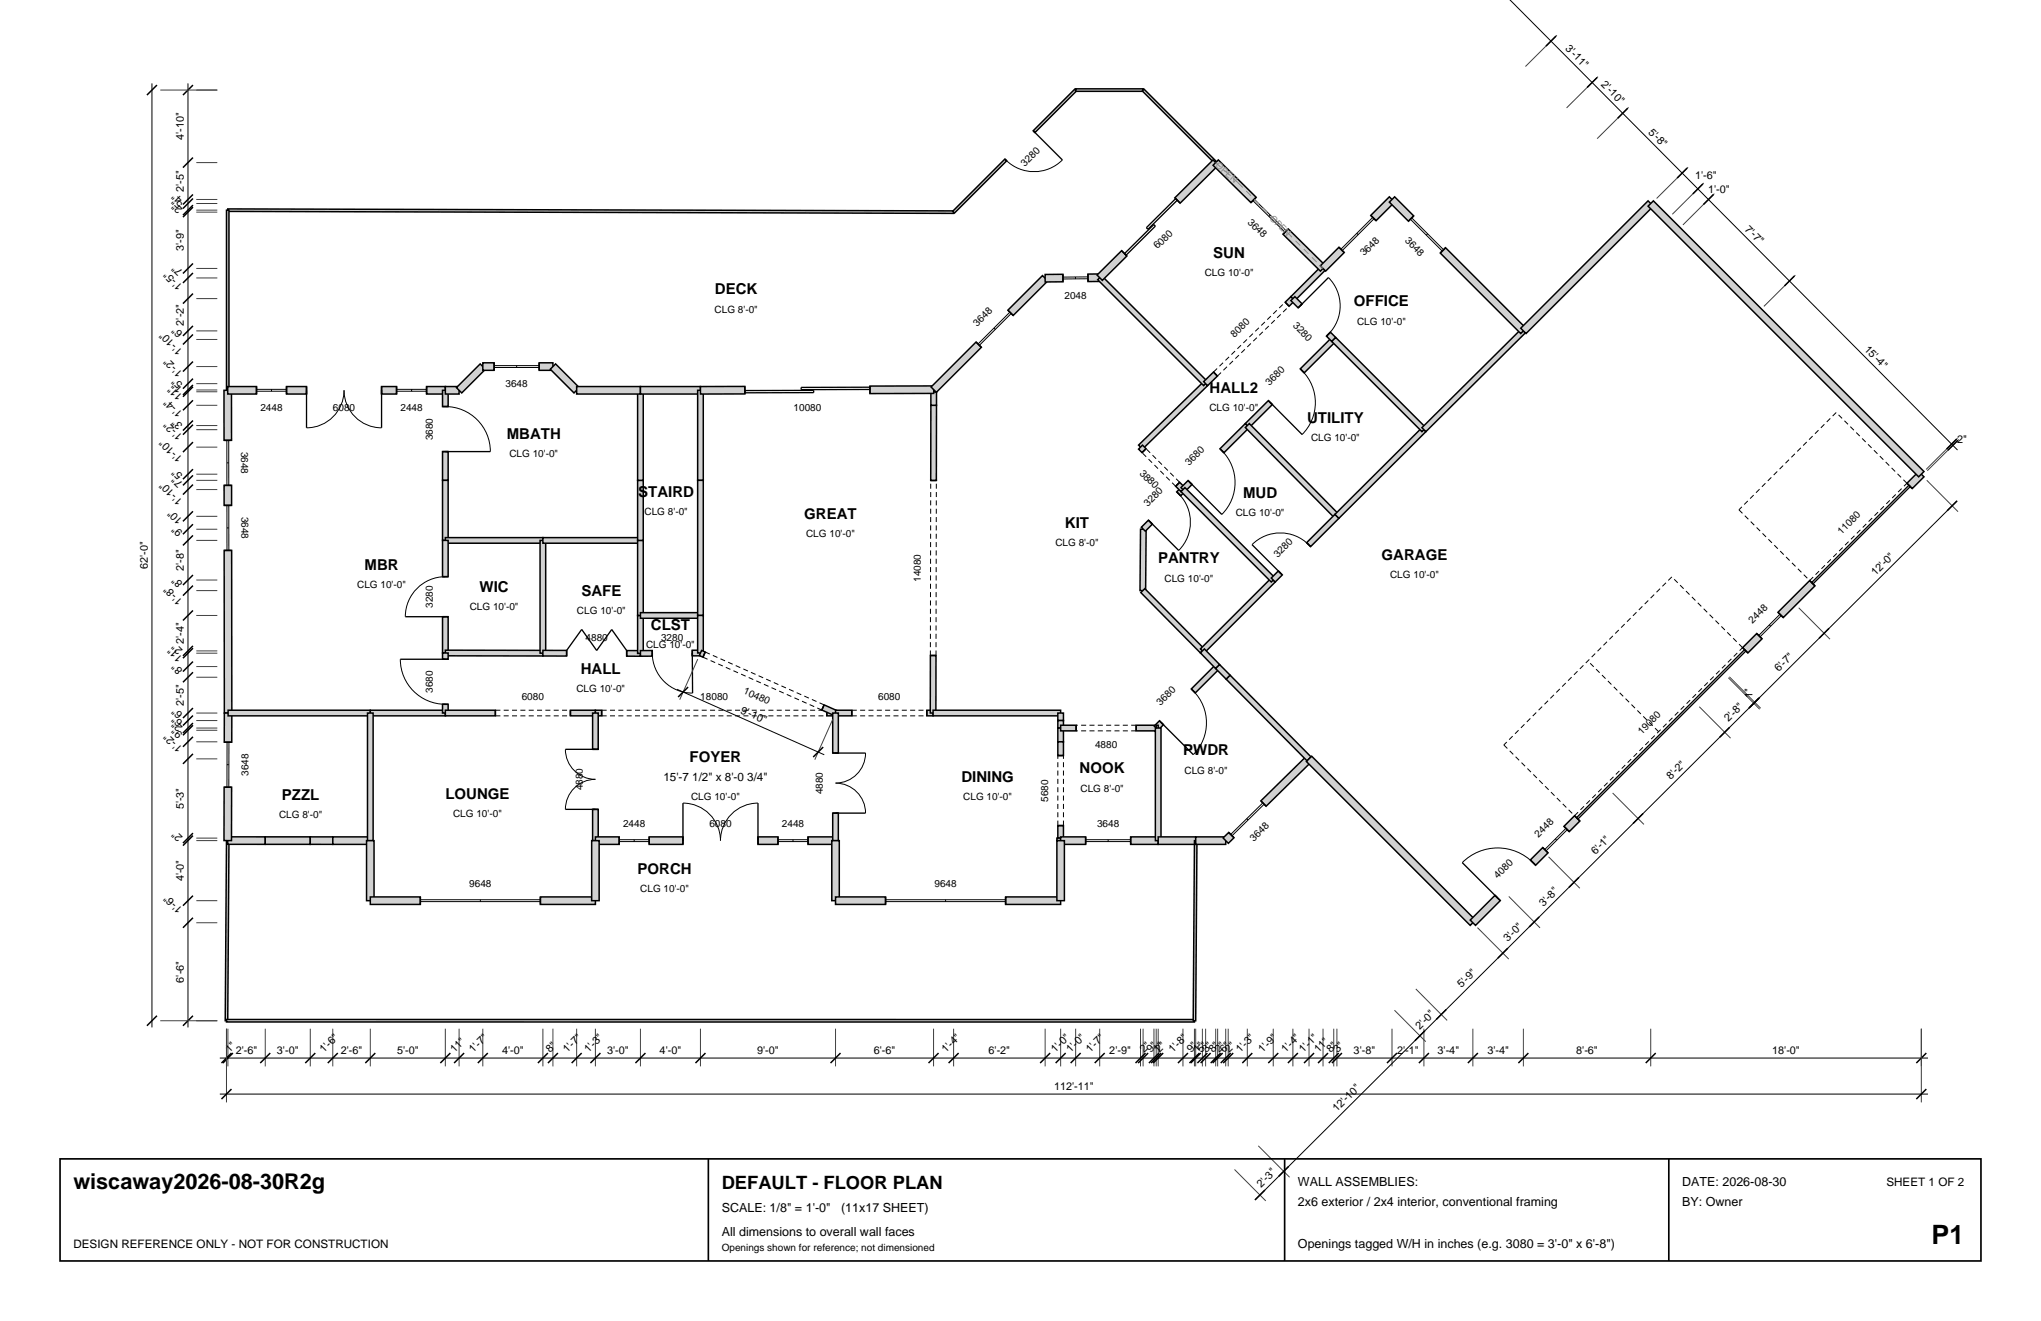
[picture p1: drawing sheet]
<svg xmlns="http://www.w3.org/2000/svg" width="432mm" height="279mm" viewBox="0 0 432 279" stroke-linecap="round" stroke-linejoin="round" font-family="sans-serif">
<g fill="#d1d1d1" stroke="#000" stroke-width=".32">
<path d="M47.9 177.8h.5l-.2 38.1h-.5z" fill-rule="evenodd"/>
<path d="M47.9 215.6h204.8v.6h-204.8z" fill-rule="evenodd"/>
<path d="M48.2 44.2l153.5 .4v.5l-153.5-.4z" fill-rule="evenodd"/>
<path d="M47.9 44.4h.5v38.1h-.5z" fill-rule="evenodd"/>
<path d="M47.4 82.6l1.6-.1v10.6h-1.6z" fill-rule="evenodd"/>
<path d="M47.4 102.7h1.6v4.2h-1.6z" fill-rule="evenodd"/>
<path d="M47.4 116.4h1.6v34.4h-1.5z" fill-rule="evenodd"/>
</g>
<path d="M49 93.1h-1.6M49 102.7h-1.6M49 106.9h-1.6M49 116.4h-1.6" fill="none" stroke="#000" stroke-width=".32"/>
<path d="M48 93.1v9.6M48.4 93.1v9.6M48.4 97.9h-.4M48 106.9v9.5M48.4 106.9v9.5M48.4 111.7h-.4" fill="none" stroke="#000" stroke-width=".21"/>
<g fill="#d1d1d1" stroke="#000" stroke-width=".32">
<path d="M48.2 177h7.9v1.6h-7.9z" fill-rule="evenodd"/>
<path d="M47.5 150.8h1.5v6.2h-1.6z" fill-rule="evenodd"/>
<path d="M47.4 166.5h1.6v11.3h-1.6z" fill-rule="evenodd"/>
</g>
<path d="M47.4 157h1.6M47.4 166.5h1.6" fill="none" stroke="#000" stroke-width=".32"/>
<path d="M48 157v9.5M48.4 157v9.5M48 161.7h.4" fill="none" stroke="#000" stroke-width=".21"/>
<g fill="#d1d1d1" stroke="#000" stroke-width=".32">
<path d="M48.3 150.2h30v1.2h-30z" fill-rule="evenodd"/>
<path d="M56.1 177h9.5v1.6h-9.5z" fill-rule="evenodd"/>
<path d="M65.6 177h4.8v1.6h-4.8z" fill-rule="evenodd"/>
<path d="M70.4 177h7.9v1.6h-7.9z" fill-rule="evenodd"/>
<path d="M78.3 150.2h15.9v1.2h-15.9z" fill-rule="evenodd"/>
<path d="M77.7 150.8h1.2v27h-1.2z" fill-rule="evenodd"/>
<path d="M77.5 177.8h1.6v12.7h-1.6z" fill-rule="evenodd"/>
<path d="M78.3 189.7h10.6v1.6h-10.6z" fill-rule="evenodd"/>
<path d="M114.3 189.7h11.7v1.6h-11.7z" fill-rule="evenodd"/>
</g>
<path d="M88.9 189.7v1.6M114.3 189.7v1.6" fill="none" stroke="#000" stroke-width=".32"/>
<path d="M88.9 190.3h25.4M88.9 190.7h25.4M101.6 190.3v.4" fill="none" stroke="#000" stroke-width=".21"/>
<g fill="#d1d1d1" stroke="#000" stroke-width=".32">
<path d="M90.2 81.8h4v1.5h-4z" fill-rule="evenodd"/>
<path d="M80.7 81.8h3.2v1.5h-3.2z" fill-rule="evenodd"/>
<path d="M60.6 81.8h4.2v1.5h-4.2z" fill-rule="evenodd"/>
<path d="M48.2 81.8h6.1v1.5h-6.1z" fill-rule="evenodd"/>
</g>
<path d="M54.3 81.8v1.5M60.6 81.8v1.5M64.8 81.8v1.5M80.7 81.8v1.5M83.9 81.8v1.5M90.2 81.8v1.5" fill="none" stroke="#000" stroke-width=".32"/>
<path d="M54.3 82.7h6.3M54.3 82.4h6.3M57.4 82.4v.3M64.8 90.5a7.9 7.9 0 0 0 8-8 7.9 7.9 0 0 0 7.9 8M83.9 82.7h6.3M83.9 82.4h6.3M87.1 82.4v.3" fill="none" stroke="#000" stroke-width=".21"/>
<path d="M64.8 82.5v8M80.7 82.5v8" fill="none" stroke="#000" stroke-width=".28"/>
<g fill="#d1d1d1" stroke="#000" stroke-width=".32">
<path d="M93.6 95.5h1.2v6.1h-1.2z" fill-rule="evenodd"/>
<path d="M93.6 82.5h1.2v3.5h-1.2z" fill-rule="evenodd"/>
</g>
<path d="M93.6 95.5h1.2M93.6 86h1.2" fill="none" stroke="#000" stroke-width=".32"/>
<path d="M94.2 95.5h9.5" fill="none" stroke="#000" stroke-width=".28"/>
<path d="M94.2 86a9.5 9.5 0 0 1 9.5 9.5" fill="none" stroke="#000" stroke-width=".21"/>
<g fill="#d1d1d1" stroke="#000" stroke-width=".32">
<path d="M93.6 101.6h1.2v12.7h-1.2z" fill-rule="evenodd"/>
<path d="M94.2 113.7h20.7v1.2h-20.7z" fill-rule="evenodd"/>
<path d="M93.6 130.4h1.2v7.7h-1.2z" fill-rule="evenodd"/>
<path d="M93.6 114.3h1.2v7.7h-1.2z" fill-rule="evenodd"/>
</g>
<path d="M93.6 130.4h1.2M93.6 122h1.2" fill="none" stroke="#000" stroke-width=".32"/>
<path d="M85.8 130.4h8.4" fill="none" stroke="#000" stroke-width=".28"/>
<path d="M94.2 122a8.5 8.5 0 0 0-8.4 8.4" fill="none" stroke="#000" stroke-width=".21"/>
<g fill="#d1d1d1" stroke="#000" stroke-width=".32">
<path d="M94.2 137.5l20.7 .1v1.1h-20.7z" fill-rule="evenodd"/>
<path d="M93.6 149h1.2v1.8h-1.2z" fill-rule="evenodd"/>
<path d="M93.6 138.1h1.2v1.3h-1.2z" fill-rule="evenodd"/>
</g>
<path d="M93.6 139.4h1.2M93.6 149h1.2" fill="none" stroke="#000" stroke-width=".32"/>
<path d="M84.7 139.4h9.5" fill="none" stroke="#000" stroke-width=".28"/>
<path d="M84.7 139.4a9.5 9.5 0 0 0 9.5 9.6" fill="none" stroke="#000" stroke-width=".21"/>
<g fill="#d1d1d1" stroke="#000" stroke-width=".32">
<path d="M94.2 150.2h10.6v1.2h-10.6z" fill-rule="evenodd"/>
<path d="M120.7 150.2h5.3v1.2h-5.3z" fill-rule="evenodd"/>
</g>
<path d="M104.8 150.2v1.2M120.7 150.2v1.2" fill="none" stroke="#000" stroke-width=".32"/>
<path d="M104.8 150.2h15.9M104.8 151.4h15.9" fill="none" stroke="#000" stroke-width=".21" stroke-dasharray="1.1 .7" stroke-linecap="butt"/>
<g fill="#d1d1d1" stroke="#000" stroke-width=".32">
<path d="M94.2 81.8h2.9v1.5h-2.9z" fill-rule="evenodd"/>
<path d="M96.6 82l5-5 1.1 1.1-5 5z" fill-rule="evenodd"/>
<path d="M114.3 114.3h1.2v23.9h-1.2z" fill-rule="evenodd"/>
<path d="M114.9 113.7h20.6v1.2h-20.6z" fill-rule="evenodd"/>
<path d="M114.9 137.6h5v1.2l-5-.1z" fill-rule="evenodd"/>
<path d="M132.6 137.6h2.9v1.2h-2.9z" fill-rule="evenodd"/>
</g>
<path d="M119.9 137.6v1.2M132.6 137.6v1.2" fill="none" stroke="#000" stroke-width=".32"/>
<path d="M119.9 137.6l3.2-4.5 3.1 4.5 3.2-4.5 3.2 4.5" fill="none" stroke="#000" stroke-width=".28"/>
<g fill="#d1d1d1" stroke="#000" stroke-width=".32">
<path d="M114.1 76.7h2.9v1.6h-2.9z" fill-rule="evenodd"/>
<path d="M102.1 76.7h2.4v1.6h-2.4z" fill-rule="evenodd"/>
</g>
<path d="M104.5 76.7v1.6M114.1 76.7v1.6" fill="none" stroke="#000" stroke-width=".32"/>
<path d="M104.5 77.7h9.6M104.5 77.3h9.6M109.3 77.3v.4" fill="none" stroke="#000" stroke-width=".21"/>
<g fill="#d1d1d1" stroke="#000" stroke-width=".32">
<path d="M116.4 78.1l1.1-1.1 5.1 5-1.2 1.1z" fill-rule="evenodd"/>
<path d="M126 150.2h1.3v1.2h-1.3z" fill-rule="evenodd"/>
<path d="M174.9 150.2h1.9v1.2h-1.9z" fill-rule="evenodd"/>
</g>
<path d="M127.3 150.2v1.2M174.9 150.2v1.2" fill="none" stroke="#000" stroke-width=".32"/>
<path d="M127.3 150.2h47.6M127.3 151.4h47.6" fill="none" stroke="#000" stroke-width=".21" stroke-dasharray="1.1 .7" stroke-linecap="butt"/>
<g fill="#d1d1d1" stroke="#000" stroke-width=".32">
<path d="M125.4 171.2h1.2v6.6h-1.2z" fill-rule="evenodd"/>
<path d="M125.4 150.8h1.2v7.7h-1.2z" fill-rule="evenodd"/>
</g>
<path d="M125.4 158.5h1.2M125.4 171.2h1.2" fill="none" stroke="#000" stroke-width=".32"/>
<path d="M119.6 158.5h6.4M119.6 171.2h6.4" fill="none" stroke="#000" stroke-width=".28"/>
<path d="M119.6 158.5a6.4 6.4 0 0 0 6.4 6.3 6.4 6.4 0 0 0-6.4 6.4" fill="none" stroke="#000" stroke-width=".21"/>
<g fill="#d1d1d1" stroke="#000" stroke-width=".32">
<path d="M126 177h5v1.6h-5z" fill-rule="evenodd"/>
<path d="M137.3 177h7.2v1.6h-7.2z" fill-rule="evenodd"/>
<path d="M160.4 177h4.2v1.6h-4.2z" fill-rule="evenodd"/>
<path d="M170.9 177h5.9v1.6h-5.9z" fill-rule="evenodd"/>
</g>
<path d="M131 177v1.6M137.3 177v1.6M144.5 177v1.6M160.4 177v1.6M164.6 177v1.6M170.9 177v1.6" fill="none" stroke="#000" stroke-width=".32"/>
<path d="M131 177.6h6.3M131 178h6.3M134.2 177.6v.4M144.5 169.9a7.9 7.9 0 0 1 7.9 7.9 7.9 7.9 0 0 1 8-7.9M164.6 177.6h6.3M164.6 178h6.3M167.8 177.6v.4" fill="none" stroke="#000" stroke-width=".21"/>
<path d="M144.5 169.9v7.9M160.4 169.9v7.9" fill="none" stroke="#000" stroke-width=".28"/>
<g fill="#d1d1d1" stroke="#000" stroke-width=".32">
<path d="M125.2 177.8h1.6v12.7h-1.6z" fill-rule="evenodd"/>
<path d="M134.9 130.2h1.2v8h-1.2z" fill-rule="evenodd"/>
<path d="M135.5 137.6h2.5v1.2h-2.5z" fill-rule="evenodd"/>
<path d="M146.5 137.5h1.7v1.2h-1.7z" fill-rule="evenodd"/>
</g>
<path d="M138 137.6v1.2M146.5 137.5v1.2" fill="none" stroke="#000" stroke-width=".32"/>
<path d="M146.5 138.1v8.5" fill="none" stroke="#000" stroke-width=".28"/>
<path d="M138 138.2a8.5 8.5 0 0 0 8.5 8.4" fill="none" stroke="#000" stroke-width=".21"/>
<g fill="#d1d1d1" stroke="#000" stroke-width=".32">
<path d="M134.9 114.3h1.2v15.9h-1.2z" fill-rule="evenodd"/>
<path d="M135.5 129.6h12.7v1.2h-12.7z" fill-rule="evenodd"/>
<path d="M134.9 101.6h1.2v12.7h-1.2z" fill-rule="evenodd"/>
<path d="M134.9 82.5h1.2v19.1h-1.2z" fill-rule="evenodd"/>
<path d="M122 81.8h13.5v1.5h-13.5z" fill-rule="evenodd"/>
<path d="M135.5 81.8h12.7v1.5h-12.7z" fill-rule="evenodd"/>
<path d="M147.6 82.5h1.2v19.1h-1.2z" fill-rule="evenodd"/>
<path d="M147.6 101.6h1.2v28.6h-1.2z" fill-rule="evenodd"/>
<path d="M147.6 130.2h1.2v7.9h-1.2z" fill-rule="evenodd"/>
<path d="M174.3 149.1l2.7 1.2-.5 1.1-2.6-1.2z" fill-rule="evenodd"/>
<path d="M148.4 137.6l.8 .3-.5 1.1-.7-.3z" fill-rule="evenodd"/>
</g>
<path d="M149.2 137.9l-.5 1.1M174.3 149.1l-.4 1.1" fill="none" stroke="#000" stroke-width=".32"/>
<path d="M173.9 150.2l-25.2-11.2M174.3 149.1l-25.1-11.2" fill="none" stroke="#000" stroke-width=".21" stroke-dasharray="1.1 .7" stroke-linecap="butt"/>
<g fill="#d1d1d1" stroke="#000" stroke-width=".32">
<path d="M176.8 150.2h3.4v1.2h-3.4z" fill-rule="evenodd"/>
<path d="M196.1 150.2h1.3v1.2h-1.3z" fill-rule="evenodd"/>
</g>
<path d="M180.2 150.2v1.2M196.1 150.2v1.2" fill="none" stroke="#000" stroke-width=".32"/>
<path d="M180.2 150.2h15.9M180.2 151.4h15.9" fill="none" stroke="#000" stroke-width=".21" stroke-dasharray="1.1 .7" stroke-linecap="butt"/>
<g fill="#d1d1d1" stroke="#000" stroke-width=".32">
<path d="M176.2 172h1.2v5.8h-1.2z" fill-rule="evenodd"/>
<path d="M176.2 150.8h1.2v8.5h-1.2z" fill-rule="evenodd"/>
</g>
<path d="M176.2 159.3h1.2M176.2 172h1.2" fill="none" stroke="#000" stroke-width=".32"/>
<path d="M176.8 159.3h6.3M176.8 172h6.3" fill="none" stroke="#000" stroke-width=".28"/>
<path d="M183.1 159.3a6.4 6.4 0 0 1-6.3 6.3 6.4 6.4 0 0 1 6.3 6.4" fill="none" stroke="#000" stroke-width=".21"/>
<g fill="#d1d1d1" stroke="#000" stroke-width=".32">
<path d="M176 177.8h1.6v12.7h-1.6z" fill-rule="evenodd"/>
<path d="M176.8 189.7h10.6v1.6h-10.6z" fill-rule="evenodd"/>
<path d="M212.8 189.7h11.6v1.6h-11.6z" fill-rule="evenodd"/>
</g>
<path d="M187.4 189.7v1.6M212.8 189.7v1.6" fill="none" stroke="#000" stroke-width=".32"/>
<path d="M187.4 190.3h25.4M187.4 190.7h25.4M200.1 190.3v.4" fill="none" stroke="#000" stroke-width=".21"/>
<g fill="#d1d1d1" stroke="#000" stroke-width=".32">
<path d="M196.8 138.6h1.2v12.2h-1.2z" fill-rule="evenodd"/>
<path d="M196.9 101.6h1.2z" fill-rule="evenodd"/>
</g>
<path d="M196.9 101.6h1.2M196.8 138.6h1.2" fill="none" stroke="#000" stroke-width=".32"/>
<path d="M196.8 138.6l.1-37M198 138.6l.1-37" fill="none" stroke="#000" stroke-width=".21" stroke-dasharray="1.1 .7" stroke-linecap="butt"/>
<g fill="#d1d1d1" stroke="#000" stroke-width=".32">
<path d="M196.9 85.7h1.2v15.9h-1.2z" fill-rule="evenodd"/>
<path d="M196.9 82.9h1.2v2.8h-1.2z" fill-rule="evenodd"/>
<path d="M196.9 82.4h1.2v.5h-1.2z" fill-rule="evenodd"/>
<path d="M184 81.7l13.5-.1v1.6h-13.5z" fill-rule="evenodd"/>
<path d="M148.2 81.8l9.4-.1v1.6h-9.4z" fill-rule="evenodd"/>
</g>
<path d="M157.6 81.7v1.6M184 81.7v1.5" fill="none" stroke="#000" stroke-width=".32"/>
<path d="M157.6 82.6h14.5v.4l-14.5 .1zM169.5 81.9h14.5v.5h-14.5z" fill="none" stroke="#000" stroke-width=".28"/>
<g fill="#d1d1d1" stroke="#000" stroke-width=".32">
<path d="M197 81.9l9.5-9.6 1.1 1.2-9.5 9.5z" fill-rule="evenodd"/>
<path d="M213.2 65.6l7.4-7.3 1.1 1.1-7.3 7.3z" fill-rule="evenodd"/>
</g>
<path d="M206.5 72.3l1.1 1.2M213.2 65.6l1.2 1.1" fill="none" stroke="#000" stroke-width=".32"/>
<path d="M210.3 69.4l.3 .3M213.7 66l-6.8 6.8M213.9 66.3l-6.7 6.7" fill="none" stroke="#000" stroke-width=".21"/>
<g fill="#d1d1d1" stroke="#000" stroke-width=".32">
<path d="M197.4 150.2h27v1.2h-27z" fill-rule="evenodd"/>
<path d="M223.8 150.8h1.2v1.6h-1.2z" fill-rule="evenodd"/>
<path d="M223.8 152.4h1.2v1.6h-1.2z" fill-rule="evenodd"/>
<path d="M223.8 154h1.2v2.9h-1.2z" fill-rule="evenodd"/>
<path d="M223.8 174.6h1.2v2.7h-1.2z" fill-rule="evenodd"/>
<path d="M223.8 156.9h1.2v2.9h-1.2z" fill-rule="evenodd"/>
</g>
<path d="M223.8 159.8h1.2M223.8 174.6h1.2" fill="none" stroke="#000" stroke-width=".32"/>
<path d="M223.8 174.6v-14.8M225 174.6v-14.8" fill="none" stroke="#000" stroke-width=".21" stroke-dasharray="1.1 .7" stroke-linecap="butt"/>
<g fill="#d1d1d1" stroke="#000" stroke-width=".32">
<path d="M223.6 177.3h1.6v.5h-1.6z" fill-rule="evenodd"/>
<path d="M224.4 177h5.3v1.6h-5.3z" fill-rule="evenodd"/>
<path d="M239.2 177h5.8v1.6h-5.8z" fill-rule="evenodd"/>
</g>
<path d="M229.7 177v1.6M239.2 177v1.6" fill="none" stroke="#000" stroke-width=".32"/>
<path d="M229.7 177.6h9.5M229.7 178h9.5M234.4 177.6v.4" fill="none" stroke="#000" stroke-width=".21"/>
<g fill="#d1d1d1" stroke="#000" stroke-width=".32">
<path d="M223.6 177.8h1.6v12.7h-1.6z" fill-rule="evenodd"/>
<path d="M218.6 27.7l8.8-8.8 .4 .3-8.8 8.8z" fill-rule="evenodd"/>
<path d="M212.6 33.6l.4 .4-11.1 11.1-.3-.4z" fill-rule="evenodd"/>
</g>
<path d="M212.6 33.6l.4 .4M218.6 27.7l.4 .3" fill="none" stroke="#000" stroke-width=".32"/>
<path d="M218.8 27.8l6 6" fill="none" stroke="#000" stroke-width=".28"/>
<path d="M212.8 33.8a8.5 8.5 0 0 0 12 0" fill="none" stroke="#000" stroke-width=".21"/>
<g fill="#d1d1d1" stroke="#000" stroke-width=".32">
<path d="M227.6 18.8h14.3v.5h-14.3z" fill-rule="evenodd"/>
<path d="M230.2 58l2.4-.1 .1 1.6-2.5 .1z" fill-rule="evenodd"/>
<path d="M221.1 58.1l3.8-.1v1.6h-3.8z" fill-rule="evenodd"/>
</g>
<path d="M224.9 58v1.6M230.2 58v1.6" fill="none" stroke="#000" stroke-width=".32"/>
<path d="M227.5 58.6v.4M230.2 58.6h-5.3M230.2 59h-5.3" fill="none" stroke="#000" stroke-width=".21"/>
<g fill="#d1d1d1" stroke="#000" stroke-width=".32">
<path d="M240.9 94.1l13.7-13.4 .9 .9-13.8 13.4z" fill-rule="evenodd"/>
<path d="M241.7 19.2l.3-.3 15.4 15.3-.4 .4z" fill-rule="evenodd"/>
<path d="M241.3 111.9h1.2l-.1 13h-1.2z" fill-rule="evenodd"/>
<path d="M241.5 111.5l1.5-1.5 .8 .9-1.5 1.5z" fill-rule="evenodd"/>
<path d="M249.8 103.1l.9 .9-.9 .9-.9-.9z" fill-rule="evenodd"/>
</g>
<path d="M243 110l.8 .9M248.9 104l.9 .9" fill="none" stroke="#000" stroke-width=".32"/>
<path d="M243.4 110.4l6 6" fill="none" stroke="#000" stroke-width=".28"/>
<path d="M249.4 104.5a8.5 8.5 0 0 1 0 11.9" fill="none" stroke="#000" stroke-width=".21"/>
<g fill="#d1d1d1" stroke="#000" stroke-width=".32">
<path d="M244.2 153.6l.8 .8-.4 .5-.9-.9z" fill-rule="evenodd"/>
<path d="M240.4 153.4h4.2v1.2h-4.2z" fill-rule="evenodd"/>
<path d="M224.4 153.4h3.3v1.2h-3.3z" fill-rule="evenodd"/>
</g>
<path d="M227.7 153.4v1.2M240.4 153.4v1.2" fill="none" stroke="#000" stroke-width=".32"/>
<path d="M240.4 154.6h-12.7M240.4 153.4h-12.7" fill="none" stroke="#000" stroke-width=".21" stroke-dasharray="1.1 .7" stroke-linecap="butt"/>
<g fill="#d1d1d1" stroke="#000" stroke-width=".32">
<path d="M245.3 152.5l.8 .8-1.1 1.1-.8-.8z" fill-rule="evenodd"/>
<path d="M252 145.7l5.2-5.1 .8 .8-5.1 5.2z" fill-rule="evenodd"/>
</g>
<path d="M245.3 152.5l.8 .8M252 145.7l.9 .9" fill="none" stroke="#000" stroke-width=".32"/>
<path d="M245.7 152.9l6.8 6.7" fill="none" stroke="#000" stroke-width=".28"/>
<path d="M252.5 146.1a9.5 9.5 0 0 1 0 13.5" fill="none" stroke="#000" stroke-width=".21"/>
<g fill="#d1d1d1" stroke="#000" stroke-width=".32">
<path d="M244.6 153.4h.4v1.2h-.4z" fill-rule="evenodd"/>
<path d="M244.4 154h1.2v23.8h-1.2z" fill-rule="evenodd"/>
<path d="M245 177h8v1.6h-8z" fill-rule="evenodd"/>
<path d="M249.6 102l1.1 1.1-.9 .9-1.1-1.2z" fill-rule="evenodd"/>
<path d="M241.7 94.1l.8 .8-.9 .8-.7-.7z" fill-rule="evenodd"/>
</g>
<path d="M242.5 94.9l-.9 .8M249.6 102l-.9 .8" fill="none" stroke="#000" stroke-width=".32"/>
<path d="M248.7 102.8l-7.1-7.1M249.6 102l-7.1-7.1" fill="none" stroke="#000" stroke-width=".21" stroke-dasharray="1.1 .7" stroke-linecap="butt"/>
<g fill="#d1d1d1" stroke="#000" stroke-width=".32">
<path d="M249.8 103.1l1.6-1.5 .8 .9-1.5 1.5z" fill-rule="evenodd"/>
<path d="M258.1 94.9l5.4-5.3 .8 .8-5.4 5.4z" fill-rule="evenodd"/>
</g>
<path d="M258.1 94.9l.8 .9M251.4 101.6l.8 .9" fill="none" stroke="#000" stroke-width=".32"/>
<path d="M251.8 102.1l6.7 6.7" fill="none" stroke="#000" stroke-width=".28"/>
<path d="M258.5 95.3a9.5 9.5 0 0 1 0 13.5" fill="none" stroke="#000" stroke-width=".21"/>
<g fill="#d1d1d1" stroke="#000" stroke-width=".32">
<path d="M252.7 177.8h.5l-.2 38.1h-.6z" fill-rule="evenodd"/>
<path d="M253 177h6.3v1.6h-6.3z" fill-rule="evenodd"/>
<path d="M241.4 125.3l.8-.8 12.6 12.8-.8 .8z" fill-rule="evenodd"/>
<path d="M254 137.2l15-14.9 .8 .8-15 15z" fill-rule="evenodd"/>
<path d="M233.1 58.3l22.4 22.4-.9 .9-22.4-22.4z" fill-rule="evenodd"/>
<path d="M254.6 80.7l2.1-2 .9 .8-2.1 2.1z" fill-rule="evenodd"/>
<path d="M271.9 63.9l1.2-1.2 .8 .9-1.2 1.2z" fill-rule="evenodd"/>
</g>
<path d="M256.7 78.7l.9 .8M271.9 63.9l.8 .9" fill="none" stroke="#000" stroke-width=".32"/>
<path d="M256.7 78.7l15.2-14.8M257.6 79.5l15.1-14.7" fill="none" stroke="#000" stroke-width=".21" stroke-dasharray="1.1 .7" stroke-linecap="butt"/>
<g fill="#d1d1d1" stroke="#000" stroke-width=".32">
<path d="M248.6 41.8l8-8 1.2 1.2-8.1 8z" fill-rule="evenodd"/>
<path d="M232.1 58.2l5.2-5.2 1.1 1.1-5.2 5.2z" fill-rule="evenodd"/>
</g>
<path d="M237.3 53l1.1 1.1M248.6 41.8l1.1 1.2" fill="none" stroke="#000" stroke-width=".32"/>
<path d="M237.9 53.6l6.2-6.1 .3 .3-6.2 6.2zM242.5 48.2l6.2-6.2 .4 .3-6.2 6.2z" fill="none" stroke="#000" stroke-width=".28"/>
<g fill="#d1d1d1" stroke="#000" stroke-width=".32">
<path d="M254 138.1l.8-.8 3.2 3.3-.8 .8z" fill-rule="evenodd"/>
<path d="M257.2 141.4l.8-.8 2.3 2.2-.9 .9z" fill-rule="evenodd"/>
<path d="M263.5 89.6l4.8-4.9 .9 .9-4.9 4.8z" fill-rule="evenodd"/>
<path d="M275.1 78l6.7-6.6 .8 .8-6.7 6.7z" fill-rule="evenodd"/>
</g>
<path d="M275.1 78l.8 .9M268.3 84.7l.9 .9" fill="none" stroke="#000" stroke-width=".32"/>
<path d="M268.8 85.2l6.7 6.7" fill="none" stroke="#000" stroke-width=".28"/>
<path d="M275.5 78.4a9.5 9.5 0 0 1 0 13.5" fill="none" stroke="#000" stroke-width=".21"/>
<g fill="#d1d1d1" stroke="#000" stroke-width=".32">
<path d="M263.5 90.4l.8-.8 19 19.2-.9 .8z" fill-rule="evenodd"/>
<path d="M249.8 104l.9-.9 19.1 19.2-.8 .8z" fill-rule="evenodd"/>
<path d="M269 122.3l1.4-1.5 .9 .8-1.5 1.5z" fill-rule="evenodd"/>
<path d="M282.4 108.8l.9 .8-6 6-.9-.8z" fill-rule="evenodd"/>
</g>
<path d="M276.4 114.8l.9 .8M270.4 120.8l.9 .8" fill="none" stroke="#000" stroke-width=".32"/>
<path d="M264.9 115.2l6 6" fill="none" stroke="#000" stroke-width=".28"/>
<path d="M264.9 115.2a8.5 8.5 0 0 1 12 0" fill="none" stroke="#000" stroke-width=".21"/>
<g fill="#d1d1d1" stroke="#000" stroke-width=".32">
<path d="M273.1 62.7l6.4-6.3 .8 .8-6.4 6.4z" fill-rule="evenodd"/>
<path d="M266.8 169.4l9.6-9.5 1.1 1.2-9.6 9.4z" fill-rule="evenodd"/>
<path d="M258.8 177.2l1.2-1.1 1.1 1.1-1.2 1.2z" fill-rule="evenodd"/>
</g>
<path d="M260 176.1l1.1 1.1M266.8 169.4l1.1 1.1" fill="none" stroke="#000" stroke-width=".32"/>
<path d="M263.8 173.1l.3 .3M267.2 169.8l-6.8 6.7M267.5 170.1l-6.8 6.7" fill="none" stroke="#000" stroke-width=".21"/>
<g fill="#d1d1d1" stroke="#000" stroke-width=".32">
<path d="M259.4 143.7l.9-.9 17.1 17.3-.9 .8z" fill-rule="evenodd"/>
<path d="M277.5 159.9l34.7 34.7-1.2 1.1-34.6-34.6z" fill-rule="evenodd"/>
<path d="M272.5 48.4l8 7.8-1.2 1.1-7.9-7.8z" fill-rule="evenodd"/>
<path d="M257.8 33.8l8 7.9-1.2 1.2-8-7.9z" fill-rule="evenodd"/>
</g>
<path d="M265.8 41.7l-1.2 1.2M272.5 48.4l-1.1 1.1" fill="none" stroke="#000" stroke-width=".32"/>
<path d="M265.1 42.4l6.7 6.7M265.3 42.1l6.8 6.7M268.7 45.5l-.2 .3" fill="none" stroke="#000" stroke-width=".21"/>
<g fill="#d1d1d1" stroke="#000" stroke-width=".32">
<path d="M281.5 70.3l1.1 1.1-.8 .8-1.2-1.1z" fill-rule="evenodd"/>
<path d="M273.1 63.6l.8-.9 1.6 1.6-.9 .8z" fill-rule="evenodd"/>
</g>
<path d="M275.5 64.3l-.9 .8M281.5 70.3l-.9 .8" fill="none" stroke="#000" stroke-width=".32"/>
<path d="M281 58.7l-5.9 6" fill="none" stroke="#000" stroke-width=".28"/>
<path d="M281 58.7a8.5 8.5 0 0 1 0 12" fill="none" stroke="#000" stroke-width=".21"/>
<g fill="#d1d1d1" stroke="#000" stroke-width=".32">
<path d="M282.4 108.8l18.4-18.3 .9 .8-18.4 18.3z" fill-rule="evenodd"/>
<path d="M290 45.6l3.9-4 1.2 1.1-4 4z" fill-rule="evenodd"/>
<path d="M283.3 52.3l1.1 1.1-3.9 3.9-1.2-1.1z" fill-rule="evenodd"/>
</g>
<path d="M283.3 52.3l1.1 1.1M290 45.6l1.1 1.1" fill="none" stroke="#000" stroke-width=".32"/>
<path d="M287.1 49.3l.2 .3M290.4 46l-6.7 6.7M290.7 46.3l-6.7 6.7" fill="none" stroke="#000" stroke-width=".21"/>
<g fill="#d1d1d1" stroke="#000" stroke-width=".32">
<path d="M282.6 71.4l19.1 19.1-.9 .8-19-19.1z" fill-rule="evenodd"/>
<path d="M300.8 90.5l21.1-20.9 .8 .8-21 20.9z" fill-rule="evenodd"/>
<path d="M311 194.6l5.3-5.2 1.1 1.1-5.2 5.2z" fill-rule="evenodd"/>
<path d="M323.8 181.9l2.6-2.6 1.1 1.1-2.6 2.6z" fill-rule="evenodd"/>
<path d="M330.9 174.8l2.2-2.3 1.1 1.2-2.2 2.2z" fill-rule="evenodd"/>
<path d="M368.7 137l3-3 1.1 1.1-3 3z" fill-rule="evenodd"/>
<path d="M382.9 122.8l1.1 1.1-6.7 6.7-1.1-1.1z" fill-rule="evenodd"/>
<path d="M403.4 102.2l2.5-2.5 1.1 1.2-2.4 2.4z" fill-rule="evenodd"/>
</g>
<path d="M403.4 102.2l1.2 1.1M368.7 137l1.1 1.1M371.7 134l1.1 1.1M376.2 129.5l1.1 1.1M382.9 122.8l1.1 1.1M326.4 179.3l1.1 1.1M330.9 174.8l1.1 1.1M333.1 172.5l1.1 1.2M316.3 189.4l1.1 1.1M323.8 181.9l1.1 1.1" fill="none" stroke="#000" stroke-width=".32"/>
<path d="M383.3 123.2l20.6-20.6 .2 .3-20.5 20.6zM333.5 173l35.6-35.6 .3 .3-35.6 35.5zM309.4 182.4l7.4 7.5" fill="none" stroke="#000" stroke-width=".28"/>
<path d="M374.3 132.2l.3 .2M376.6 129.9l-4.5 4.5M376.9 130.2l-4.5 4.5M329.1 177.4l.2 .3M331.3 175.2l-4.5 4.5M331.6 175.5l-4.5 4.5M309.4 182.4a10.6 10.6 0 0 1 14.9 0" fill="none" stroke="#000" stroke-width=".21"/>
<path d="M388.5 87.2l-20.6 20.6M367.9 107.8l15 15M403.4 102.2l-14.9-15M353.7 122l-35.5 35.6M368.7 137l-15-15M382.9 122.8l20.5-20.6M318.2 157.6l14.9 14.9M350.9 154.8l-15-15M333.1 172.5l35.6-35.5" fill="none" stroke="#000" stroke-width=".21" stroke-dasharray="1.1 .7" stroke-linecap="butt"/>
<g fill="#d1d1d1" stroke="#000" stroke-width=".32">
<path d="M305.8 52.4l17.1 17-1.2 1.1-17-17z" fill-rule="evenodd"/>
<path d="M295.1 41.6l4 4.1-1.1 1.1-4.1-4.1z" fill-rule="evenodd"/>
</g>
<path d="M299.1 45.7l-1.1 1.1M305.8 52.4l-1.1 1.1" fill="none" stroke="#000" stroke-width=".32"/>
<path d="M298.4 46.4l6.7 6.7M298.7 46.1l6.7 6.7M302 49.5l-.2 .2" fill="none" stroke="#000" stroke-width=".21"/>
<g fill="#d1d1d1" stroke="#000" stroke-width=".32">
<path d="M348.7 42.5l1.1 1.1-26.9 26.9-1.2-1.1z" fill-rule="evenodd"/>
<path d="M348.7 43.6l1.1-1.1 57.2 57.2-1.1 1.2z" fill-rule="evenodd"/>
</g>
<path d="M257.2 34.4l4.7 4.2M261.9 38.6l18 18.2" fill="none" stroke="#8c8c8c" stroke-width=".21" stroke-dasharray="1.4 1.1" stroke-linecap="butt"/>
<g fill="none" stroke="#404040" stroke-width=".21">
<path d="M33.9 19.1h12.1M329.4 7.5l-6.7 6.6M338.1 16.2l-6.7 6.6M41.5 34.4h4.5M344.6 22.7l-6.7 6.6M357.1 35.4l-6.6 6.6M360.5 38.7l-6.7 6.6M41.5 58.8h4.5M41.5 56.8h4.5M41.5 44.9h4.5M41.5 44.4h4.5M41.5 43h4.5"/>
<path d="M41.5 42.2h4.5M362.7 41l-6.7 6.6M379.8 58.2l-6.6 6.6M41.5 77.5h4.5M41.5 71.8h4.5M41.5 70h4.5M41.5 63.2h4.5M41.5 94.6h4.5M41.5 90.9h4.5M41.5 90h4.5M41.5 85.7h4.5M41.5 82.9h4.5"/>
<path d="M41.5 82.5h4.5M41.5 81.1h4.5M414.1 92.7l-6.6 6.6M414.4 92.9l-6.7 6.7M41.5 114.3h4.5M41.5 111.9h4.5M41.5 109.2h4.5M41.5 103.6h4.5M41.5 101.6h4.5M41.5 100.3h4.5M407.6 101.6l6.6 6.6M41.5 138.2h4.5"/>
<path d="M41.5 137.7h4.5M41.5 130.2h4.5M41.5 124.9h4.5M41.5 122.7h4.5M147.6 139.4l-3.8 8.6M380.5 128.5l6.7 6.7M41.5 156.9h4.5M41.5 154.5h4.5M41.5 154h4.5M41.5 152.4h4.5M41.5 150.8h4.5M41.5 143.2h4.5"/>
<path d="M41.5 141h4.5M176.2 152.1l-3.8 8.6M359.5 149.5l6.6 6.6M365.7 143.4l6.6 6.6M365.9 143.1l6.6 6.7M41.5 177.8h4.5M41.5 177.3h4.5M41.5 160.5h4.5M341.2 167.7l6.6 6.7M41.5 195.2h4.5M41.5 190.5h4.5M312.6 196.2l6.6 6.6"/>
<path d="M319.2 189.6l6.6 6.7M327.6 181.2l6.6 6.7M33.9 215.9h12.1M47.9 217.6v15.6M48.2 217.6v7.9M56.1 217.6v7.9M65.6 217.6v7.9M70.4 217.6v7.9M78.3 217.6v7.9M94.2 217.6v7.9M97.1 217.6v7.9M102.1 217.6v7.9"/>
<path d="M114.9 217.6v7.9M117 217.6v7.9M122 217.6v7.9M126 217.6v7.9M135.5 217.6v7.9M148.2 217.6v7.9M176.8 217.6v7.9M197.5 217.6v7.9M201.7 217.6v7.9M221.1 217.6v7.9M224.4 217.6v7.9M227.6 217.6v7.9"/>
<path d="M232.7 217.6v7.9M241.3 217.6v7.9M241.8 217.6v7.9M244.1 217.6v7.9M244.6 217.6v7.9M245 217.6v7.9M250.3 217.6v7.9M252.7 217.6v7.9M253 217.6v7.9M254.4 217.6v7.9M255.1 217.6v7.9M257.2 217.6v7.9"/>
<path d="M257.6 217.6v7.9M259.3 217.6v7.9M259.8 217.6v7.9M263.9 217.6v7.9M269.4 217.6v7.9M273.5 217.6v7.9M276.9 217.6v7.9M279.9 217.6v7.9M282.2 217.6v7.9M282.8 217.6v7.9M294.5 217.6v7.9M295 213.7l6.6 6.6"/>
<path d="M299.5 209.2l6.7 6.6M301.2 217.6v7.9M311.6 217.6v7.9M322.3 217.6v7.9M349.2 217.6v7.9M406.5 217.6v15.6M261.2 247.4l6.6 6.6M266.2 242.3l6.6 6.7"/>
</g>
<path d="M319.4 0l94.7 95.2M32.1 17.6v199.7M39.8 17.6v199.7M414 106l-148.4 147.8M143.2 145.8l31.2 13.8M46.5 223.8h361.4M46.5 231.4h361.4" fill="none" stroke="#000" stroke-width=".21"/>
<g fill="none" stroke="#000" stroke-width=".32">
<path d="M33.2 18l-2.1 2.1M40.8 18l-2.1 2.1M329.2 7.6l-2.1 2.2M337.9 16.4l-2.1 2.1M40.8 33.3l-2.1 2.1M344.4 22.9l-2.2 2.1M356.9 35.5l-2.1 2.2M360.3 38.9l-2.2 2.1M40.8 57.7l-2.1 2.1M40.8 55.7l-2.1 2.1M40.8 43.8l-2.1 2.1M40.8 43.4l-2.1 2.1"/>
<path d="M40.8 42l-2.1 2.1M40.8 41.1l-2.1 2.1M362.5 41.1l-2.1 2.2M379.6 58.4l-2.1 2.1M40.8 76.5l-2.1 2.1M40.8 70.7l-2.1 2.2M40.8 68.9l-2.1 2.1M40.8 62.1l-2.1 2.1M40.8 99.2l-2.1 2.2M40.8 93.5l-2.1 2.1M40.8 89.8l-2.1 2.1M40.8 88.9l-2.1 2.2"/>
<path d="M40.8 84.7l-2.1 2.1M40.8 81.8l-2.1 2.1M40.8 81.4l-2.1 2.1M40.8 80.1l-2.1 2.1M413.9 92.9l-2.1 2.1M414.2 93.1l-2.1 2.1M40.8 113.2l-2.1 2.2M40.8 110.9l-2.1 2.1M40.8 108.2l-2.1 2.1M40.8 102.5l-2.1 2.1M40.8 100.5l-2.1 2.2M414.1 105.9l-2.2 2.1"/>
<path d="M40.8 139.9l-2.1 2.1M40.8 137.1l-2.1 2.1M40.8 136.6l-2.1 2.1M40.8 129.1l-2.1 2.1M40.8 123.9l-2.1 2.1M40.8 121.6l-2.1 2.1M387 132.9l-2.1 2.1M40.8 159.4l-2.1 2.2M40.8 155.8l-2.1 2.2M40.8 153.4l-2.1 2.1M40.8 152.9l-2.1 2.1M40.8 151.3l-2.1 2.2"/>
<path d="M40.8 149.8l-2.1 2.1M40.8 142.2l-2.1 2.1M145.6 145.3l-2.1 2.1M174.2 158l-2.2 2.1M365.9 153.8l-2.1 2.1M372.3 147.5l-2.3 2.3M40.8 176.7l-2.1 2.2M40.8 176.2l-2.1 2.1M347.6 172.1l-2.1 2.1M40.8 194.1l-2.1 2.1M40.8 189.4l-2.1 2.2M325.6 193.9l-2.1 2.2"/>
<path d="M334.1 185.6l-2.2 2.1M33.2 214.8l-2.1 2.2M40.8 214.8l-2.1 2.2M301.5 218l-2.2 2.1M306 213.5l-2.1 2.1M319 200.5l-2.1 2.2M49 222.7l-2.1 2.1M49 230.3l-2.1 2.2M49.3 222.7l-2.1 2.1M57.2 222.7l-2.1 2.1M66.7 222.7l-2.1 2.1M71.5 222.7l-2.2 2.1"/>
<path d="M79.4 222.7l-2.1 2.1M95.3 222.7l-2.1 2.1M98.2 222.7l-2.1 2.1M103.2 222.7l-2.1 2.1M115.9 222.7l-2.1 2.1M118 222.7l-2.1 2.1M123.1 222.7l-2.2 2.1M127 222.7l-2.1 2.1M136.6 222.7l-2.2 2.1M149.3 222.7l-2.2 2.1M177.8 222.7l-2.1 2.1M198.6 222.7l-2.2 2.1"/>
<path d="M202.8 222.7l-2.1 2.1M222.2 222.7l-2.1 2.1M225.5 222.7l-2.2 2.1M228.6 222.7l-2.1 2.1M233.7 222.7l-2.1 2.1M242.3 222.7l-2.1 2.1M242.9 222.7l-2.1 2.1M245.2 222.7l-2.1 2.1M245.7 222.7l-2.2 2.1M246.1 222.7l-2.1 2.1M251.3 222.7l-2.1 2.1M253.8 222.7l-2.2 2.1"/>
<path d="M254 222.7l-2.1 2.1M255.4 222.7l-2.1 2.1M256.1 222.7l-2.1 2.1M258.3 222.7l-2.2 2.1M258.7 222.7l-2.2 2.1M260.4 222.7l-2.1 2.1M260.9 222.7l-2.1 2.1M264.9 222.7l-2.1 2.1M270.4 222.7l-2.1 2.1M274.6 222.7l-2.1 2.1M278 222.7l-2.1 2.1M281 222.7l-2.2 2.1"/>
<path d="M283.2 222.7l-2.1 2.1M283.9 222.7l-2.1 2.1M295.6 222.7l-2.2 2.1M302.3 222.7l-2.1 2.1M312.7 222.7l-2.2 2.1M323.3 222.7l-2.1 2.1M350.3 222.7l-2.1 2.1M407.5 222.7l-2.1 2.1M407.5 230.3l-2.1 2.2M267.6 251.7l-2.1 2.1M272.6 246.7l-2.1 2.1"/>
</g>
<path d="M12.7 245.1h406.4v21.6h-406.4zM149.9 245.1v21.6M271.8 245.1v21.6M353.1 245.1v21.6" fill="none" stroke="#000" stroke-width=".35"/>
<text font-size="5.6" x="408.7" y="263.2">P1</text>
<text font-size="4.6" x="15.5" y="251.5">wiscaway2026-08-30R2g</text>
<text font-size="3.9" x="152.7" y="251.5">DEFAULT - FLOOR PLAN</text>
<g font-size="3.2">
<text x="256.7" y="54.5">SUN</text>
<text x="151.3" y="62.3">DECK</text>
<text x="286.5" y="64.8">OFFICE</text>
<text x="255.9" y="83.1">HALL2</text>
<text x="276.5" y="89.5">UTILITY</text>
<text x="107.2" y="92.8">MBATH</text>
<text x="135" y="105.2">STAIRD</text>
<text x="263" y="105.4">MUD</text>
<text x="170.1" y="109.7">GREAT</text>
<text x="225.3" y="111.6">KIT</text>
<text x="245" y="119.2">PANTRY</text>
<text x="292.3" y="118.5">GARAGE</text>
<text x="77.1" y="120.5">MBR</text>
<text x="101.4" y="125.2">WIC</text>
<text x="123" y="126.1">SAFE</text>
<text x="137.7" y="133.2">CLST</text>
<text x="122.9" y="142.6">HALL</text>
<text x="145.9" y="161.2">FOYER</text>
<text x="250.3" y="159.8">PWDR</text>
<text x="203.4" y="165.4">DINING</text>
<text x="228.4" y="163.6">NOOK</text>
<text x="59.6" y="169.1">PZZL</text>
<text x="94.2" y="168.9">LOUNGE</text>
<text x="134.9" y="184.8">PORCH</text>
</g>
<g font-size="2.6">
<text x="274.6" y="250.8">WALL ASSEMBLIES:</text>
<text x="355.9" y="250.8">DATE: 2026-08-30</text>
<text x="152.7" y="256.4">SCALE: 1/8&quot; = 1'-0&quot;</text>
<text x="177.9" y="256.4">(11x17 SHEET)</text>
<text x="274.6" y="255">2x6 exterior / 2x4 interior, conventional framing</text>
<text x="355.9" y="255">BY: Owner</text>
<text x="152.7" y="261.4">All dimensions to overall wall faces</text>
<text x="274.6" y="263.9">Openings tagged W/H in inches (e.g. 3080 = 3'-0&quot; x 6'-8&quot;)</text>
</g>
<g font-size="2.5">
<text x="140.3" y="165.2">15'-7 1/2&quot; x 8'-0 3/4&quot;</text>
<text x="399.1" y="250.8">SHEET 1 OF 2</text>
<text x="15.5" y="263.9">DESIGN REFERENCE ONLY - NOT FOR CONSTRUCTION</text>
</g>
<g font-size="2.3">
<text x="331" y="10.4" transform="rotate(45 331 10.4)">3'-11&quot;</text>
<text x="338.6" y="18" transform="rotate(45 338.6 18)">2'-10&quot;</text>
<text x="38.9" y="29.6" transform="rotate(-90 38.9 29.6)">4'-10&quot;</text>
<text x="348.6" y="28" transform="rotate(45 348.6 28)">5'-8&quot;</text>
<text x="38.9" y="40.6" transform="rotate(-90 38.9 40.6)">2'-5&quot;</text>
<text x="358.6" y="37.9">1'-6&quot;</text>
<text x="361.4" y="40.7">1'-0&quot;</text>
<text x="38.8" y="44.2" transform="rotate(-135 38.8 44.2)">2&quot;</text>
<text x="38.8" y="43.2" transform="rotate(-135 38.8 43.2)">5&quot;</text>
<text x="38.8" y="42.1" transform="rotate(-135 38.8 42.1)">4&quot;</text>
<text x="38.9" y="53.1" transform="rotate(-90 38.9 53.1)">3'-9&quot;</text>
<text x="369" y="48.6" transform="rotate(45 369 48.6)">7'-7&quot;</text>
<text x="38.8" y="57.3" transform="rotate(-135 38.8 57.3)">7&quot;</text>
<text x="38.8" y="60.5" transform="rotate(-135 38.8 60.5)">1'-5&quot;</text>
<text x="38.8" y="70.4" transform="rotate(-135 38.8 70.4)">6&quot;</text>
<text x="38.9" y="68.9" transform="rotate(-90 38.9 68.9)">2'-2&quot;</text>
<text x="38.8" y="74.2" transform="rotate(-135 38.8 74.2)">1'-10&quot;</text>
<text x="394.3" y="74" transform="rotate(45 394.3 74)">15'-4&quot;</text>
<text x="38.8" y="83.8" transform="rotate(-135 38.8 83.8)">11&quot;</text>
<text x="38.8" y="82.2" transform="rotate(-135 38.8 82.2)">1&quot;</text>
<text x="38.8" y="81.3" transform="rotate(-135 38.8 81.3)">5&quot;</text>
<text x="38.8" y="78.8" transform="rotate(-135 38.8 78.8)">1'-2&quot;</text>
<text x="38.8" y="89.9" transform="rotate(-135 38.8 89.9)">3&quot;</text>
<text x="38.8" y="87.4" transform="rotate(-135 38.8 87.4)">1'-4&quot;</text>
<text x="38.8" y="92.2" transform="rotate(-135 38.8 92.2)">1'-2&quot;</text>
<text x="414.1" y="93.7">2&quot;</text>
<text x="38.8" y="100.4" transform="rotate(-135 38.8 100.4)">5&quot;</text>
<text x="38.8" y="96.9" transform="rotate(-135 38.8 96.9)">1'-10&quot;</text>
<text x="38.8" y="105.9" transform="rotate(-135 38.8 105.9)">1'-10&quot;</text>
<text x="38.8" y="102.1" transform="rotate(-135 38.8 102.1)">7&quot;</text>
<text x="38.8" y="112.6" transform="rotate(-135 38.8 112.6)">9&quot;</text>
<text x="38.8" y="110.1" transform="rotate(-135 38.8 110.1)">10&quot;</text>
<text x="31.3" y="120.4" transform="rotate(-90 31.3 120.4)">62'-0&quot;</text>
<text x="38.8" y="123.3" transform="rotate(-135 38.8 123.3)">8&quot;</text>
<text x="38.9" y="120.8" transform="rotate(-90 38.9 120.8)">2'-8&quot;</text>
<text x="396.8" y="121.9" transform="rotate(-45 396.8 121.9)">12'-0&quot;</text>
<text x="38.8" y="127" transform="rotate(-135 38.8 127)">1'-8&quot;</text>
<text x="38.8" y="137.4" transform="rotate(-135 38.8 137.4)">2&quot;</text>
<text x="38.9" y="136.2" transform="rotate(-90 38.9 136.2)">2'-4&quot;</text>
<text x="38.8" y="141.6" transform="rotate(-135 38.8 141.6)">8&quot;</text>
<text x="38.8" y="139.1" transform="rotate(-135 38.8 139.1)">11&quot;</text>
<text x="376.3" y="142.2" transform="rotate(-45 376.3 142.2)">6'-7&quot;</text>
<text x="38.9" y="149.3" transform="rotate(-90 38.9 149.3)">2'-5&quot;</text>
<text x="370.8" y="147.6" transform="rotate(-90 370.8 147.6)">1&quot;</text>
<text x="38.8" y="155.2" transform="rotate(-135 38.8 155.2)">9&quot;</text>
<text x="38.8" y="153.7" transform="rotate(-135 38.8 153.7)">2&quot;</text>
<text x="38.8" y="152.7" transform="rotate(-135 38.8 152.7)">6&quot;</text>
<text x="38.8" y="151.1" transform="rotate(-135 38.8 151.1)">6&quot;</text>
<text x="156.5" y="150.7" transform="rotate(24 156.5 150.7)">9'-10&quot;</text>
<text x="365.7" y="152.8" transform="rotate(-45 365.7 152.8)">2'-8&quot;</text>
<text x="38.8" y="158.2" transform="rotate(-135 38.8 158.2)">1'-2&quot;</text>
<text x="353.5" y="165" transform="rotate(-45 353.5 165)">8'-2&quot;</text>
<text x="38.9" y="171.2" transform="rotate(-90 38.9 171.2)">5'-3&quot;</text>
<text x="38.8" y="177" transform="rotate(-135 38.8 177)">2&quot;</text>
<text x="337.5" y="180.9" transform="rotate(-45 337.5 180.9)">6'-1&quot;</text>
<text x="38.9" y="186.4" transform="rotate(-90 38.9 186.4)">4'-0&quot;</text>
<text x="326.5" y="191.8" transform="rotate(-45 326.5 191.8)">3'-8&quot;</text>
<text x="38.8" y="192.3" transform="rotate(-135 38.8 192.3)">1'-6&quot;</text>
<text x="319" y="199.3" transform="rotate(-45 319 199.3)">3'-0&quot;</text>
<text x="38.9" y="207.8" transform="rotate(-90 38.9 207.8)">6'-6&quot;</text>
<text x="309.2" y="209.1" transform="rotate(-45 309.2 209.1)">5'-9&quot;</text>
<text x="300.4" y="217.8" transform="rotate(-45 300.4 217.8)">2'-0&quot;</text>
<text x="48.6" y="222.8" transform="rotate(-45 48.6 222.8)">1&quot;</text>
<text x="49.9" y="222.9">2'-6&quot;</text>
<text x="58.6" y="222.9">3'-0&quot;</text>
<text x="68.5" y="222.8" transform="rotate(-45 68.5 222.8)">1'-6&quot;</text>
<text x="72.1" y="222.9">2'-6&quot;</text>
<text x="84" y="222.9">5'-0&quot;</text>
<text x="96.2" y="222.8" transform="rotate(-45 96.2 222.8)">11&quot;</text>
<text x="100.1" y="222.8" transform="rotate(-45 100.1 222.8)">1'-7&quot;</text>
<text x="106.2" y="222.9">4'-0&quot;</text>
<text x="116.4" y="222.8" transform="rotate(-45 116.4 222.8)">8&quot;</text>
<text x="120" y="222.8" transform="rotate(-45 120 222.8)">1'-7&quot;</text>
<text x="124.5" y="222.8" transform="rotate(-45 124.5 222.8)">1'-3&quot;</text>
<text x="128.4" y="222.9">3'-0&quot;</text>
<text x="139.6" y="222.9">4'-0&quot;</text>
<text x="160.2" y="222.9">9'-0&quot;</text>
<text x="184.9" y="222.9">6'-6&quot;</text>
<text x="200.1" y="222.8" transform="rotate(-45 200.1 222.8)">1'-4&quot;</text>
<text x="209.1" y="222.9">6'-2&quot;</text>
<text x="223.3" y="222.8" transform="rotate(-45 223.3 222.8)">1'-0&quot;</text>
<text x="226.5" y="222.8" transform="rotate(-45 226.5 222.8)">1'-0&quot;</text>
<text x="230.6" y="222.8" transform="rotate(-45 230.6 222.8)">1'-7&quot;</text>
<text x="234.7" y="222.9">2'-9&quot;</text>
<text x="242.1" y="222.8" transform="rotate(-45 242.1 222.8)">2&quot;</text>
<text x="243.5" y="222.8" transform="rotate(-45 243.5 222.8)">9&quot;</text>
<text x="244.9" y="222.8" transform="rotate(-45 244.9 222.8)">1&quot;</text>
<text x="245.3" y="222.8" transform="rotate(-45 245.3 222.8)">2&quot;</text>
<text x="248.1" y="222.8" transform="rotate(-45 248.1 222.8)">1'-8&quot;</text>
<text x="252" y="222.8" transform="rotate(-45 252 222.8)">9&quot;</text>
<text x="253.3" y="222.8" transform="rotate(-45 253.3 222.8)">1&quot;</text>
<text x="254.2" y="222.8" transform="rotate(-45 254.2 222.8)">5&quot;</text>
<text x="255.2" y="222.8" transform="rotate(-45 255.2 222.8)">3&quot;</text>
<text x="256.6" y="222.8" transform="rotate(-45 256.6 222.8)">8&quot;</text>
<text x="257.9" y="222.8" transform="rotate(-45 257.9 222.8)">2&quot;</text>
<text x="259" y="222.8" transform="rotate(-45 259 222.8)">6&quot;</text>
<text x="260.1" y="222.8" transform="rotate(-45 260.1 222.8)">2&quot;</text>
<text x="262.4" y="222.8" transform="rotate(-45 262.4 222.8)">1'-3&quot;</text>
<text x="267.1" y="222.8" transform="rotate(-45 267.1 222.8)">1'-9&quot;</text>
<text x="271.9" y="222.8" transform="rotate(-45 271.9 222.8)">1'-4&quot;</text>
<text x="275.7" y="222.8" transform="rotate(-45 275.7 222.8)">1'-1&quot;</text>
<text x="278.9" y="222.8" transform="rotate(-45 278.9 222.8)">11&quot;</text>
<text x="281.5" y="222.8" transform="rotate(-45 281.5 222.8)">8&quot;</text>
<text x="283" y="222.8" transform="rotate(-45 283 222.8)">3&quot;</text>
<text x="286.4" y="222.9">3'-8&quot;</text>
<text x="295.6" y="222.9">2'-1&quot;</text>
<text x="304.1" y="222.9">3'-4&quot;</text>
<text x="314.7" y="222.9">3'-4&quot;</text>
<text x="333.5" y="222.9">8'-6&quot;</text>
<text x="374.9" y="222.9">18'-0&quot;</text>
<text x="223" y="230.5">112'-11&quot;</text>
<text x="282.8" y="235.3" transform="rotate(-45 282.8 235.3)">12'-10&quot;</text>
<text x="266.8" y="251.2" transform="rotate(-45 266.8 251.2)">2'-3&quot;</text>
</g>
<g font-size="2.1">
<text x="216.8" y="35.2" transform="rotate(-45 216.8 35.2)">3280</text>
<text x="263.8" y="47.1" transform="rotate(45 263.8 47.1)">3648</text>
<text x="244.9" y="52.8" transform="rotate(-45 244.9 52.8)">6080</text>
<text x="297.1" y="51" transform="rotate(45 297.1 51)">3648</text>
<text x="254.9" y="58.4">CLG 10'-0&quot;</text>
<text x="288.6" y="54.2" transform="rotate(-45 288.6 54.2)">3648</text>
<text x="225.2" y="63.2" transform="rotate(-1 225.2 63.2)">2048</text>
<text x="151.2" y="66.1">CLG 8'-0&quot;</text>
<text x="206.7" y="69.2" transform="rotate(-45 206.7 69.2)">3648</text>
<text x="261.2" y="71.5" transform="rotate(-44 261.2 71.5)">8080</text>
<text x="273.4" y="69" transform="rotate(45 273.4 69)">3280</text>
<text x="287.1" y="68.7">CLG 10'-0&quot;</text>
<text x="107" y="81.9">3648</text>
<text x="268.6" y="81.6" transform="rotate(-45 268.6 81.6)">3680</text>
<text x="55.1" y="86.9">2448</text>
<text x="70.4" y="86.9">6080</text>
<text x="84.7" y="86.9">2448</text>
<text x="167.9" y="86.9">10080</text>
<text x="255.9" y="86.9">CLG 10'-0&quot;</text>
<text x="51" y="95.5" transform="rotate(90 51 95.5)">3648</text>
<text x="91.6" y="93.1" transform="rotate(-90 91.6 93.1)">3680</text>
<text x="277.4" y="93.4">CLG 10'-0&quot;</text>
<text x="107.8" y="96.6">CLG 10'-0&quot;</text>
<text x="241" y="100.2" transform="rotate(45 241 100.2)">3880</text>
<text x="251.6" y="98.5" transform="rotate(-45 251.6 98.5)">3680</text>
<text x="242.8" y="107.2" transform="rotate(-45 242.8 107.2)">3280</text>
<text x="51.1" y="109.3" transform="rotate(90 51.1 109.3)">3648</text>
<text x="136.4" y="109">CLG 8'-0&quot;</text>
<text x="170.5" y="113.5">CLG 10'-0&quot;</text>
<text x="261.4" y="109.2">CLG 10'-0&quot;</text>
<text x="389.6" y="113.1" transform="rotate(-45 389.6 113.1)">11080</text>
<text x="223.3" y="115.5">CLG 8'-0&quot;</text>
<text x="270.3" y="118" transform="rotate(-45 270.3 118)">3280</text>
<text x="75.6" y="124.3">CLG 10'-0&quot;</text>
<text x="194.8" y="123.1" transform="rotate(-90 194.8 123.1)">14080</text>
<text x="246.4" y="123">CLG 10'-0&quot;</text>
<text x="294.1" y="122.3">CLG 10'-0&quot;</text>
<text x="91.6" y="128.6" transform="rotate(-90 91.6 128.6)">3280</text>
<text x="99.4" y="129.1">CLG 10'-0&quot;</text>
<text x="122.1" y="129.9">CLG 10'-0&quot;</text>
<text x="370.8" y="132" transform="rotate(-45 370.8 132)">2448</text>
<text x="123.9" y="135.5">4880</text>
<text x="136.7" y="137">CLG 10'-0&quot;</text>
<text x="139.9" y="135.5">3280</text>
<text x="91.6" y="146.6" transform="rotate(-90 91.6 146.6)">3680</text>
<text x="110.4" y="148.2">6080</text>
<text x="121.9" y="146.5">CLG 10'-0&quot;</text>
<text x="148.2" y="148.2">18080</text>
<text x="157.1" y="146.7" transform="rotate(24 157.1 146.7)">10480</text>
<text x="185.8" y="148.2">6080</text>
<text x="245.5" y="149.3" transform="rotate(-45 245.5 149.3)">3680</text>
<text x="347.4" y="155.4" transform="rotate(-45 347.4 155.4)">19080</text>
<text x="231.7" y="158.2">4880</text>
<text x="52.6" y="164.1" transform="rotate(-90 52.6 164.1)">3648</text>
<text x="123.3" y="167.2" transform="rotate(-90 123.3 167.2)">4880</text>
<text x="174.1" y="168" transform="rotate(-90 174.1 168)">4880</text>
<text x="228.6" y="167.4">CLG 8'-0&quot;</text>
<text x="250.6" y="163.6">CLG 8'-0&quot;</text>
<text x="59" y="173">CLG 8'-0&quot;</text>
<text x="95.9" y="172.7">CLG 10'-0&quot;</text>
<text x="146.2" y="169.3">CLG 10'-0&quot;</text>
<text x="203.8" y="169.2">CLG 10'-0&quot;</text>
<text x="221.7" y="169.6" transform="rotate(-90 221.7 169.6)">5680</text>
<text x="131.8" y="174.9">2448</text>
<text x="150.1" y="174.9">6080</text>
<text x="165.4" y="174.9">2448</text>
<text x="232.1" y="174.9">3648</text>
<text x="265.3" y="178.1" transform="rotate(-44 265.3 178.1)">3648</text>
<text x="325.5" y="177.2" transform="rotate(-45 325.5 177.2)">2448</text>
<text x="316.9" y="185.8" transform="rotate(-45 316.9 185.8)">4080</text>
<text x="99.3" y="187.6">9648</text>
<text x="135.5" y="188.6">CLG 10'-0&quot;</text>
<text x="197.7" y="187.6">9648</text>
<text x="152.7" y="264.6">Openings shown for reference; not dimensioned</text>
</g>
<g font-size="1.9" fill="#8c8c8c">
<text x="257" y="35.2" transform="rotate(42 257 35.2)">OPEN</text>
<text x="268.5" y="46.3" transform="rotate(45 268.5 46.3)">OPEN</text>
</g>
</svg>
